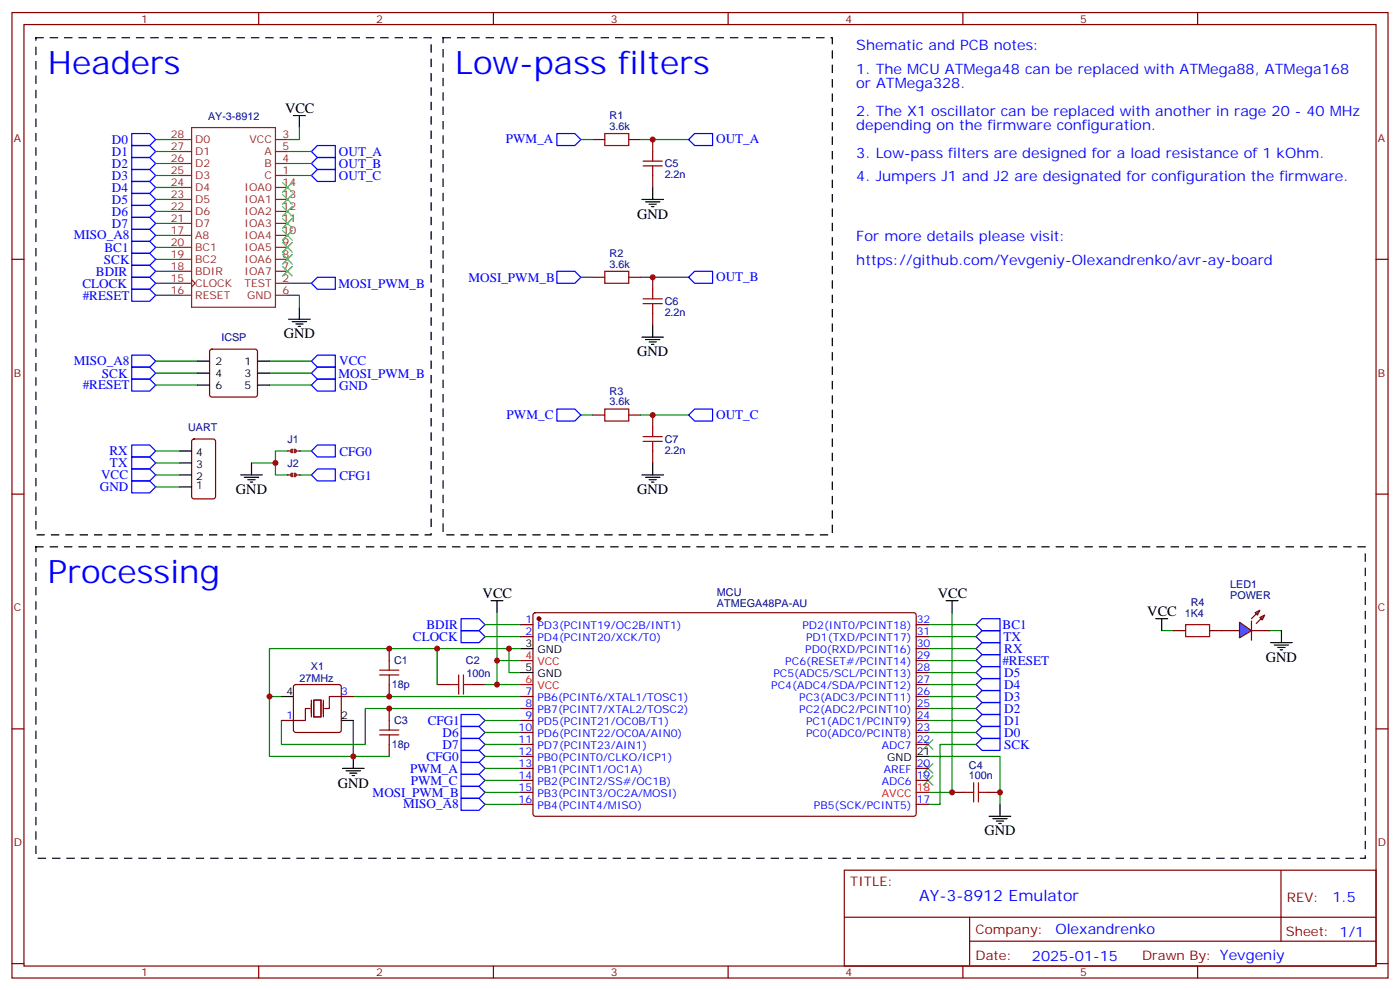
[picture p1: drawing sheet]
<svg xmlns="http://www.w3.org/2000/svg" width="412mm" height="292mm" viewBox="0 0 412 292" stroke-linecap="round" stroke-linejoin="round" font-family="sans-serif">
<g fill="none" stroke="#870000" stroke-width=".35">
<path d="M3.5 3.7h405.4v284.3h-405.4zM7.1 7.2h398.2v277.3h-398.2zM76.2 3.7v3.5M145.3 3.7v3.5M214.5 3.7v3.5M283.6 3.7v3.5M352.8 3.7v3.5M174.6 41.1h3.6M185.2 41.1h3.5M192.3 41.1v3.5M192.3 51.7v3.5M3.5 76.4h3.6"/>
<path d="M405.3 76.4h3.6M174.6 81.7h3.6M185.2 81.7h3.5M192.3 81.7v3.5M192.3 92.3v3.5M56.7 129.5l.4-.2h5.7l.6 .4 .1 16.5-.5 .7h-5.9l-.6-.4-.1-16.5zM174.6 122.2h3.6M185.2 122.2h3.5M192.3 122.2v3.6M192.3 132.8v3.5M3.5 145.5h3.6M405.3 145.5h3.6"/>
<path d="M114.7 191v3.6M3.5 214.7h3.6M114.7 201.6v3.5M114.7 208.7v3.5M114.7 219.3v3.5M128.8 201.6h3.5M139.3 201.6h3.6M405.3 214.7h3.6M280.5 233.4h3.5M291 233.4h3.6M248.7 256.3h156.6v28.2h-156.6zM377.3 256.3v20.9"/>
<path d="M248.7 270.1h156.5M285.6 277.2h119.6M285.6 270.1v14.2M3.5 283.8h3.6M76.2 284.5v3.5M145.3 284.5v3.5M214.5 284.5v3.5M283.6 284.5v3.5M352.8 284.5v3.5M405.3 283.8h3.6"/>
</g>
<g fill="none" stroke="#8c2424" stroke-width=".35">
<path d="M56.4 37.6h24.7v52.9h-24.7zM52.9 41.1h3.5M52.9 44.6h3.5M52.9 48.2h3.5M52.9 51.7h3.5M52.9 55.2h3.5M52.9 58.7h3.5M81.1 41.1h3.6M81.1 44.6h3.6M81.1 48.2h3.6M81.1 51.7h3.6M81.1 55.2h3.6"/>
<path d="M81.1 58.7h3.6M52.9 62.3h3.5M52.9 65.8h3.5M52.9 72.8h3.5M52.9 76.4h3.5M52.9 79.9h3.5M52.9 69.3h3.5M81.1 62.3h3.6M81.1 65.8h3.6M81.1 72.8h3.6M81.1 76.4h3.6M81.1 79.9h3.6"/>
<path d="M81.1 69.3h3.6M52.9 83.4h3.5M52.9 87h3.5M56.4 82.4l1.1 1-1.1 1.1M81.1 83.4h3.6M81.1 87h3.6M84.7 132.8h.7M87.5 132.8h.7"/>
</g>
<g fill="none" stroke="#00f" stroke-width=".35">
<path d="M38.8 39.3h5.3l1.8 1.8-1.8 1.8h-5.3zM164 39.3h5.3l1.8 1.8-1.8 1.8h-5.3zM38.8 57h5.3l1.8 1.7-1.8 1.8h-5.3zM38.8 53.4h5.3l1.8 1.8-1.8 1.8h-5.3zM38.8 49.9h5.3l1.8 1.8-1.8 1.7h-5.3zM38.8 46.4h5.3l1.8 1.8-1.8 1.7h-5.3zM38.8 42.9h5.3l1.8 1.7-1.8 1.8h-5.3zM91.7 44.6l1.8-1.7h5.3v3.5h-5.3zM91.7 48.2l1.8-1.8h5.3v3.5h-5.3zM91.7 51.7l1.8-1.8h5.3v3.5h-5.3zM202.8 41.1l1.8-1.8h5.3v3.6h-5.3zM38.8 78.1h5.3l1.8 1.8-1.8 1.8h-5.3z"/>
<path d="M38.8 71.1h5.3l1.8 1.7-1.8 1.8h-5.3zM38.8 64h5.3l1.8 1.8-1.8 1.8h-5.3zM38.8 60.5h5.3l1.8 1.8-1.8 1.7h-5.3zM38.8 67.6h5.3l1.8 1.7-1.8 1.8h-5.3zM164 79.9h5.3l1.8 1.8-1.8 1.7h-5.3zM38.8 85.2h5.3l1.8 1.8-1.8 1.7h-5.3zM38.8 81.7h5.3l1.8 1.7-1.8 1.8h-5.3zM202.8 81.7l1.8-1.8h5.3v3.5h-5.3zM38.8 111.7h5.3l1.8 1.7-1.8 1.8h-5.3zM38.8 108.1h5.3l1.8 1.8-1.8 1.8h-5.3zM38.8 104.6h5.3l1.8 1.8-1.8 1.7h-5.3zM91.7 109.9l1.8-1.8h5.3v3.6h-5.3z"/>
<path d="M91.7 106.4l1.8-1.8h5.3v3.5h-5.3zM91.7 113.4l1.8-1.7h5.3v3.5h-5.3zM38.8 138.1h5.3l1.8 1.8-1.8 1.7h-5.3zM38.8 134.6h5.3l1.8 1.7-1.8 1.8h-5.3zM38.8 131.1h5.3l1.8 1.7-1.8 1.8h-5.3zM164 120.5h5.3l1.8 1.7-1.8 1.8h-5.3zM202.8 122.2l1.8-1.7h5.3v3.5h-5.3zM38.8 141.6h5.3l1.8 1.8-1.8 1.8h-5.3zM135.8 182.2h5.3l1.8 1.8-1.8 1.7h-5.3zM135.8 185.7h5.3l1.8 1.8-1.8 1.8h-5.3zM287.5 198.1l1.8-1.8h5.3v3.5h-5.3zM287.5 194.6l1.8-1.8h5.3v3.5h-5.3z"/>
<path d="M287.5 187.5l1.8-1.8h5.3v3.6h-5.3zM287.5 184l1.8-1.8h5.3v3.5h-5.3zM287.5 191l1.8-1.7h5.3v3.5h-5.3zM135.8 217.5h5.3l1.8 1.8-1.8 1.7h-5.3zM135.8 214h5.3l1.8 1.7-1.8 1.8h-5.3zM135.8 210.4h5.3l1.8 1.8-1.8 1.8h-5.3zM287.5 215.7l1.8-1.7h5.3v3.5h-5.3zM287.5 212.2l1.8-1.8h5.3v3.6h-5.3zM287.5 208.7l1.8-1.8h5.3v3.5h-5.3zM287.5 205.1l1.8-1.7h5.3v3.5h-5.3zM287.5 201.6l1.8-1.8h5.3v3.6h-5.3zM287.5 219.3l1.8-1.8h5.3v3.5h-5.3z"/>
<path d="M135.8 228.1h5.3l1.8 1.7-1.8 1.8h-5.3zM135.8 224.5h5.3l1.8 1.8-1.8 1.8h-5.3zM135.8 231.6h5.3l1.8 1.8-1.8 1.7h-5.3zM135.8 235.1h5.3l1.8 1.8-1.8 1.8h-5.3zM135.8 221h5.3l1.8 1.8-1.8 1.7h-5.3z"/>
</g>
<g fill="none" stroke="#008700" stroke-width=".35">
<path d="M88.2 37.6v3.5h-3.5M45.9 41.1h7M45.9 44.6h7M45.9 48.2h7M45.9 51.7h7M45.9 58.7h7M45.9 55.2h7M84.7 44.6h7M84.7 48.2h7M84.7 51.7h7M171.1 41.1h3.5M188.7 41.1h14.1"/>
<path d="M45.9 79.9h7M45.9 72.8h7M45.9 65.8h7M45.9 62.3h7M45.9 69.3h7M45.9 87h7M45.9 83.4h7M84.7 87h3.5v3.5M171.1 81.7h3.5M188.7 81.7h14.1M45.9 106.4h12.3M45.9 109.9h12.3"/>
<path d="M45.9 113.4h12.3M79.4 106.4h12.3M79.4 109.9h12.3M79.4 113.4h12.3M45.9 136.3h7M45.9 132.8h7M45.9 139.9h7M171.1 122.2h3.5M188.7 122.2h14.1M45.9 143.4h7M128.8 191v10.6M142.9 187.5h10.6"/>
<path d="M142.9 184h10.6M146.4 180.4v21.2h7.1M146.4 194.6h7.1M149.9 191v7.1h3.6M153.5 191h-74.1v14.1M273.4 198.1h14.1M273.4 194.6h14.1M273.4 187.5h14.1M273.4 184h14.1M273.4 191h14.1M280.5 180.4v53h-7.1M82.9 205.1h-3.5v17.7h24.7v-10.6"/>
<path d="M104.1 205.1h49.4M142.9 201.6h3.5M142.9 212.2h10.6M142.9 215.7h10.6M142.9 219.3h10.6M153.5 208.7h-45.9v10.6h-24.7v-7.1M273.4 201.6h14.1M273.4 205.1h14.1M273.4 208.7h14.1M273.4 212.2h14.1M273.4 215.7h14.1M287.5 219.3h-10.6v17.6h-3.5"/>
<path d="M104.1 222.8h10.6M142.9 226.3h10.6M142.9 229.8h10.6M142.9 233.4h10.6M142.9 222.8h10.6M273.4 222.8h21.2v14.1"/>
</g>
<g fill="none" stroke="#000" stroke-width=".35">
<path d="M86.4 34h3.6M88.2 34v3.6M189.1 58.7h6.3M190.1 59.4h4.3M192.3 55.2v3.5M191.2 60.1h2.1M191.9 60.9h.7M85 94h6.4M86.1 94.7h4.2M87.1 95.4h2.2M87.8 96.1h.7M88.2 90.5v3.5"/>
<path d="M189.1 99.3h6.3M192.3 95.8v3.5M190.1 100h4.3M191.2 100.7h2.1M191.9 101.4h.7M52.9 139.9h3.5M52.9 136.3h3.5M52.9 132.8h3.5M189.1 139.9h6.3M192.3 136.3v3.6M52.9 143.4h3.5M190.1 140.6h4.3"/>
<path d="M191.2 141.3h2.1M191.9 142h.7M144.6 176.9h3.6M146.4 176.9v3.5M278.7 176.9h3.5M280.5 176.9v3.5M100.9 226.3h6.3M102 227h4.2M103 227.7h2.1M103.7 228.4h.7M104.1 222.8v3.5M294.6 236.9v3.5"/>
<path d="M291.4 240.4h6.3M292.5 241.1h4.2M293.5 241.8h2.1M294.2 242.5h.7"/>
</g>
<g fill="none" stroke="#3c3" stroke-width=".35">
<path d="M83.3 57.3l2.8 2.8M83.3 53.8l2.8 2.8M86.1 57.3l-2.8 2.8M86.1 53.8l-2.8 2.8M83.3 60.9l2.8 2.8M83.3 64.4l2.8 2.8M83.3 67.9l2.8 2.8M83.3 71.4l2.8 2.9M83.3 75l2.8 2.8M83.3 78.5l2.8 2.8M86.1 60.9l-2.8 2.8M86.1 64.4l-2.8 2.8"/>
<path d="M86.1 67.9l-2.8 2.8M86.1 71.4l-2.8 2.9M86.1 75l-2.8 2.8M86.1 78.5l-2.8 2.8M272 217.8l2.8 2.9M274.8 217.8l-2.8 2.9M272 224.9l2.8 2.8M272 228.4l2.8 2.8M274.8 224.9l-2.8 2.8M274.8 228.4l-2.8 2.8"/>
</g>
<g fill="none" stroke="#a10000" stroke-width=".35">
<path d="M178.2 39.3h7v3.6h-7zM189.4 47.4h5.7M189.4 48.9h5.7M192.3 44.6v2.8M192.3 48.9v2.8M178.2 79.9h7v3.5h-7zM189.4 88h5.7M189.4 89.4h5.7M192.3 85.2v2.8M192.3 89.4v2.9M178.2 120.5h7v3.5h-7zM189.4 128.6h5.7"/>
<path d="M189.4 130h5.7M192.3 125.8v2.8M192.3 130v2.8M111.8 198.8h5.7M111.8 197.4h5.7M114.7 194.6v2.8M114.7 198.8v2.8M135.1 198.8v5.6M136.5 198.8v5.6M111.8 215h5.7M111.8 216.4h5.7M114.7 212.2v2.8"/>
<path d="M114.7 216.4v2.9M132.3 201.6h2.8M136.5 201.6h2.8M284 233.4h2.8M286.8 230.5v5.7M288.2 233.4h2.8M288.2 230.5v5.7"/>
</g>
<path d="M10.6 11.1h116.4v146.4h-116.4zM130.5 11.1h114.7v146.4h-114.7zM10.6 161h391.6v91.8h-391.6z" fill="none" stroke="#000" stroke-width=".35" stroke-dasharray="2.1 2.1"/>
<path d="M86.1 132.5l-.4 .3 .4 .4M86.8 132.5l.3 .3-.3 .4" fill="none" stroke="#8c2424" stroke-width=".71"/>
<g fill="#8c2424">
<circle cx="88.2" cy="132.8" r=".18"/>
<circle cx="84.7" cy="132.8" r=".18"/>
</g>
<path d="M86.1 139.5l-.4 .4 .4 .3M86.8 139.5l.3 .4-.3 .3" fill="none" stroke="#8c2424" stroke-width=".71"/>
<path d="M84.7 139.9h.7M87.5 139.9h.7" fill="none" stroke="#8c2424" stroke-width=".35"/>
<g fill="#8c2424">
<circle cx="88.2" cy="139.9" r=".18"/>
<circle cx="84.7" cy="139.9" r=".18"/>
</g>
<path d="M38.8 74.6h5.3l1.8 1.8-1.8 1.7h-5.3zM93.5 81.7h5.3v3.5h-5.3l-1.8-1.8zM91.7 139.9l1.8-1.8h5.3v3.5h-5.3zM91.7 132.8l1.8-1.7h5.3v3.5h-5.3z" fill="none" stroke="#00f" stroke-width=".35"/>
<path d="M45.9 76.4h7M84.7 83.4h7M74.1 136.3h7M84.7 132.8h-3.6v7.1h3.6M88.2 132.8h3.5M88.2 139.9h3.5M342.2 185.7h3.5M373.9 185.7h3.6M142.9 236.9h10.6" fill="none" stroke="#008700" stroke-width=".35"/>
<path d="M58.2 106.4h3.5M58.2 109.9h3.5M58.2 113.4h3.5M75.8 106.4h3.6M75.8 109.9h3.6M75.8 113.4h3.6M70.9 139.9h6.4M74.1 136.3v3.6M72 140.6h4.2M73 141.3h2.1M73.7 142h.7" fill="none" stroke="#000" stroke-width=".35"/>
<path d="M62 103l.4-.2h12.7l.5 .2 .2 .5v12.7l-.2 .5-.5 .2h-12.7l-.5-.2-.2-.5v-12.7zM345.7 185.7h3.5M356.3 185.7h3.5" fill="none" stroke="#870000" stroke-width=".35"/>
<path d="M349.2 184h7.1v3.5h-7.1z" fill="none" stroke="#a10000" stroke-width=".35"/>
<path d="M365.1 183.3l3.6 2.4-3.6 2.2z" fill="#09f" stroke="#870000" stroke-width=".35"/>
<path d="M368.7 182.9v5.7z" fill="#f00" stroke="#870000" stroke-width=".35"/>
<g fill="#870000" stroke="#870000" stroke-width=".35">
<path d="M368.7 182.2l1.4-1.4z"/>
<path d="M370.1 183.6l1.4-1.4z"/>
</g>
<g fill="#09f" stroke="#870000" stroke-width=".35">
<path d="M369.7 180.4l1.4-.7-.7 1.5z"/>
<path d="M371.1 181.9l1.4-.7-.7 1.4z"/>
</g>
<path d="M359.8 185.7h5.3M368.7 185.7h5.2" fill="none" stroke="#870000" stroke-width=".35"/>
<path d="M340.4 182.2h3.6M342.2 182.2v3.5M374.3 189.3h6.3M375.4 190h4.2M376.4 190.7h2.1M377.1 191.4h.7M377.5 185.7v3.6" fill="none" stroke="#000" stroke-width=".35"/>
<g fill="#c00">
<circle cx="114.7" cy="208.7" r=".88"/>
<circle cx="294.6" cy="233.4" r=".88"/>
<circle cx="192.3" cy="41.1" r=".88"/>
<circle cx="192.3" cy="81.7" r=".88"/>
<circle cx="114.7" cy="205.1" r=".88"/>
<circle cx="79.4" cy="205.1" r=".88"/>
<circle cx="114.7" cy="191" r=".88"/>
<circle cx="128.8" cy="191" r=".88"/>
<circle cx="146.4" cy="201.6" r=".88"/>
<circle cx="146.4" cy="194.6" r=".88"/>
<circle cx="149.9" cy="191" r=".88"/>
<circle cx="104.1" cy="222.8" r=".88"/>
<circle cx="192.3" cy="122.2" r=".88"/>
<circle cx="280.5" cy="233.4" r=".88"/>
<circle cx="81.1" cy="136.3" r=".88"/>
</g>
<g fill="none" stroke="#870000" stroke-width=".35">
<path d="M153.5 184h3.5M153.5 187.5h3.5M157.2 180.7l.5-.3 111.7 .1 .5 .7-.1 58.8-.6 .4h-111.8l-.4-.7v-58.5zM269.9 184h3.5M269.9 187.5h3.5M269.9 198.1h3.5M269.9 194.6h3.5M269.9 191h3.5M82.9 212.2h3.5M86.7 201.8l.4-.2h12.7l.5 .2 .2 .5v12.7l-.2 .5-.5 .2h-12.7l-.5-.2-.2-.5v-12.7zM100.5 205.1h3.6M153.5 205.1h3.5"/>
<path d="M153.5 208.7h3.5M153.5 212.2h3.5M153.5 215.7h3.5M153.5 219.3h3.5M269.9 205.1h3.5M269.9 208.7h3.5M269.9 212.2h3.5M269.9 215.7h3.5M269.9 219.3h3.5M269.9 201.6h3.5M153.5 222.8h3.5M153.5 226.3h3.5"/>
<path d="M153.5 229.8h3.5M153.5 233.4h3.5M153.5 236.9h3.5M269.9 226.3h3.5M269.9 229.8h3.5M269.9 236.9h3.5"/>
</g>
<circle cx="158.7" cy="182.2" r=".53" fill="#870000" stroke="#870000" stroke-width=".35"/>
<path d="M153.5 191h3.5M153.5 198.1h3.5M82.9 205.1h3.5M100.5 212.2h3.6M269.9 222.8h3.5" fill="none" stroke="#000" stroke-width=".35"/>
<path d="M153.5 194.6h3.5M153.5 201.6h3.5M269.9 233.4h3.5" fill="none" stroke="#f00" stroke-width=".35"/>
<path d="M91.4 208.7h-1.4v3.5h-3.6M91.7 206.2v4.9M92.4 206.2h2.1v4.9h-2.1zM95.2 206.2v4.9M100.5 205.1h-3.5v3.6h-1.4" fill="none" stroke="#870012" stroke-width=".35"/>
<g font-size="9.5" fill="#00f">
<text x="14.1" y="21.7">Headers</text>
<text x="134.1" y="21.7">Low-pass filters</text>
<text x="14.1" y="171.6">Processing</text>
</g>
<text font-size="4.6" fill="#00f" x="270.8" y="265.3">AY-3-8912 Emulator</text>
<g font-size="4.2" fill="#00f">
<text x="252.2" y="14.6">Shematic and PCB notes:</text>
<text x="252.2" y="21.7">1. The MCU ATMega48 can be replaced with ATMega88, ATMega168</text>
<text x="252.2" y="25.9">or ATMega328.</text>
<text x="252.2" y="34">2. The X1 oscillator can be replaced with another in rage 20 - 40 MHz</text>
<text x="252.2" y="38.3">depending on the firmware configuration.</text>
<text x="252.2" y="46.4">3. Low-pass filters are designed for a load resistance of 1 kOhm.</text>
<text x="252.2" y="53.4">4. Jumpers J1 and J2 are designated for configuration the firmware.</text>
<text x="252.2" y="71.1">For more details please visit:</text>
<text x="252.2" y="78.1">https://github.com/Yevgeniy-Olexandrenko/avr-ay-board</text>
<text x="392.5" y="265.6">1.5</text>
<text x="310.9" y="275.1">Olexandrenko</text>
<text x="304" y="282.9">2025-01-15</text>
</g>
<g font-size="4.2">
<text x="84" y="33.3">VCC</text>
<text x="187.7" y="64.4">GND</text>
<text x="83.6" y="99.7">GND</text>
<text x="187.7" y="105">GND</text>
<text x="69.5" y="145.5">GND</text>
<text x="187.7" y="145.5">GND</text>
<text x="142.2" y="176.2">VCC</text>
<text x="276.2" y="176.2">VCC</text>
<text x="338" y="181.5">VCC</text>
<text x="372.9" y="194.9">GND</text>
<text x="99.5" y="232">GND</text>
<text x="290" y="246.1">GND</text>
</g>
<g font-size="3.9" fill="#00f">
<text x="33" y="45.9">D1</text>
<text x="33" y="42.4">D0</text>
<text x="99.9" y="45.9">OUT_A</text>
<text x="149" y="42.2">PWM_A</text>
<text x="211" y="42.2">OUT_A</text>
<text x="33" y="52.9">D3</text>
<text x="33" y="49.4">D2</text>
<text x="99.9" y="49.4">OUT_B</text>
<text x="99.9" y="52.9">OUT_C</text>
<text x="33" y="60">D5</text>
<text x="33" y="56.5">D4</text>
<text x="33" y="63.5">D6</text>
<text x="21.8" y="70.5">MISO_A8</text>
<text x="33" y="67.1">D7</text>
<text x="30.6" y="77.6">SCK</text>
<text x="30.8" y="74.1">BC1</text>
<text x="28.3" y="81.1">BDIR</text>
<text x="138" y="82.9">MOSI_PWM_B</text>
<text x="211" y="82.7">OUT_B</text>
<text x="24.3" y="84.7">CLOCK</text>
<text x="24.4" y="88.2">#RESET</text>
<text x="99.7" y="84.8">MOSI_PWM_B</text>
<text x="21.8" y="107.6">MISO_A8</text>
<text x="99.9" y="107.5">VCC</text>
<text x="30" y="111.3">SCK</text>
<text x="99.7" y="111.2">MOSI_PWM_B</text>
<text x="24.4" y="114.7">#RESET</text>
<text x="99.9" y="114.9">GND</text>
<text x="149.2" y="123.3">PWM_C</text>
<text x="211" y="123.3">OUT_C</text>
<text x="32.2" y="134.1">RX</text>
<text x="32.4" y="137.6">TX</text>
<text x="100" y="134.2">CFG0</text>
<text x="29.8" y="141.1">VCC</text>
<text x="100" y="141.2">CFG1</text>
<text x="29.4" y="144.7">GND</text>
<text x="125.6" y="185.2">BDIR</text>
<text x="295.4" y="185.2">BC1</text>
<text x="121.6" y="188.8">CLOCK</text>
<text x="295.6" y="188.8">TX</text>
<text x="295.3" y="195.8">#RESET</text>
<text x="295.8" y="192.3">RX</text>
<text x="295.8" y="202.9">D4</text>
<text x="295.8" y="199.3">D5</text>
<text x="295.8" y="209.9">D2</text>
<text x="295.8" y="206.4">D3</text>
<text x="126" y="213.5">CFG1</text>
<text x="295.8" y="213.4">D1</text>
<text x="130.3" y="220.5">D7</text>
<text x="130.3" y="217">D6</text>
<text x="295.8" y="220.5">SCK</text>
<text x="295.8" y="217">D0</text>
<text x="120.9" y="227.6">PWM_A</text>
<text x="125.6" y="224.1">CFG0</text>
<text x="121" y="231.1">PWM_C</text>
<text x="109.8" y="234.6">MOSI_PWM_B</text>
<text x="118.8" y="238.1">MISO_A8</text>
</g>
<g font-size="3.9" fill="#800">
<text x="250.5" y="260.9">TITLE:</text>
<text x="379.1" y="265.6">REV:</text>
<text x="287.4" y="275.1">Company:</text>
<text x="378.7" y="275.7">Sheet: 1/1</text>
<text x="287.4" y="282.8">Date:</text>
<text x="336.4" y="282.8">Drawn By: Yevgeniy</text>
</g>
<g font-size="3.2" fill="#800">
<text x="41.6" y="6.7">1</text>
<text x="110.8" y="6.7">2</text>
<text x="179.9" y="6.7">3</text>
<text x="249.1" y="6.7">4</text>
<text x="318.2" y="6.7">5</text>
<text x="4.1" y="41.8">A</text>
<text x="405.9" y="41.8">A</text>
<text x="4.1" y="110.9">B</text>
<text x="405.9" y="110.9">B</text>
<text x="4.1" y="180.1">C</text>
<text x="405.9" y="180.1">C</text>
<text x="4.1" y="249.2">D</text>
<text x="405.9" y="249.2">D</text>
<text x="41.6" y="287.5">1</text>
<text x="110.8" y="287.5">2</text>
<text x="179.9" y="287.5">3</text>
<text x="249.1" y="287.5">4</text>
<text x="318.2" y="287.5">5</text>
</g>
<g font-size="3.2" fill="#000080">
<text x="61.3" y="35.3">AY-3-8912</text>
<text x="179.6" y="35.1">R1</text>
<text x="179.6" y="38.3">3.6k</text>
<text x="195.8" y="52.5">2.2n</text>
<text x="195.8" y="49.3">C5</text>
<text x="179.6" y="75.7">R2</text>
<text x="179.6" y="78.8">3.6k</text>
<text x="195.8" y="89.9">C6</text>
<text x="195.8" y="93">2.2n</text>
<text x="65.2" y="100.6">ICSP</text>
<text x="179.6" y="119.4">3.6k</text>
<text x="179.6" y="116.2">R3</text>
<text x="55.4" y="127">UART</text>
<text x="84.7" y="130.4">J1</text>
<text x="195.8" y="130.5">C7</text>
<text x="84.7" y="137.5">J2</text>
<text x="195.8" y="133.6">2.2n</text>
<text x="362.4" y="173">LED1</text>
<text x="211.2" y="178.8">ATMEGA48PA-AU</text>
<text x="211.2" y="175.4">MCU</text>
<text x="350.8" y="178.4">R4</text>
<text x="362.4" y="176.3">POWER</text>
<text x="349" y="181.6">1K4</text>
<text x="91.6" y="197.5">X1</text>
<text x="116.1" y="195.7">C1</text>
<text x="137.2" y="195.7">C2</text>
<text x="88.2" y="201">27MHz</text>
<text x="115.4" y="202.7">18p</text>
<text x="137.4" y="199.3">100n</text>
<text x="116.1" y="213.3">C3</text>
<text x="115.4" y="220.4">18p</text>
<text x="285.4" y="226.4">C4</text>
<text x="285.4" y="229.5">100n</text>
</g>
<g font-size="3.2" fill="#8d2323">
<text x="50.3" y="40.7">28</text>
<text x="83.3" y="40.7">3</text>
<text x="50.3" y="44.3">27</text>
<text x="50.3" y="47.8">26</text>
<text x="57.5" y="42.2">D0</text>
<text x="57.5" y="45.7">D1</text>
<text x="73.5" y="42.2">VCC</text>
<text x="77.9" y="45.7">A</text>
<text x="83.3" y="44.3">5</text>
<text x="83.3" y="47.8">4</text>
<text x="50.3" y="51.3">25</text>
<text x="57.5" y="49.2">D2</text>
<text x="57.5" y="52.7">D3</text>
<text x="77.9" y="52.7">C</text>
<text x="77.9" y="49.2">B</text>
<text x="83.3" y="51.3">1</text>
<text x="50.3" y="54.9">24</text>
<text x="50.3" y="58.4">23</text>
<text x="57.5" y="56.3">D4</text>
<text x="57.5" y="59.8">D5</text>
<text x="72.1" y="56.3">IOA0</text>
<text x="72.1" y="59.8">IOA1</text>
<text x="83.3" y="54.9">14</text>
<text x="83.3" y="58.4">13</text>
<text x="50.3" y="61.9">22</text>
<text x="50.3" y="65.4">21</text>
<text x="57.5" y="63.3">D6</text>
<text x="72.1" y="63.3">IOA2</text>
<text x="83.3" y="61.9">12</text>
<text x="83.3" y="65.4">11</text>
<text x="50.3" y="69">17</text>
<text x="57.5" y="66.9">D7</text>
<text x="57.5" y="70.4">A8</text>
<text x="72.1" y="66.9">IOA3</text>
<text x="72.1" y="70.4">IOA4</text>
<text x="83.3" y="69">10</text>
<text x="50.3" y="72.5">20</text>
<text x="50.3" y="76">19</text>
<text x="57.5" y="73.9">BC1</text>
<text x="57.5" y="77.4">BC2</text>
<text x="72.1" y="73.9">IOA5</text>
<text x="72.1" y="77.4">IOA6</text>
<text x="83.3" y="72.5">9</text>
<text x="83.3" y="76">8</text>
<text x="50.3" y="79.6">18</text>
<text x="50.3" y="83.1">15</text>
<text x="57.5" y="81">BDIR</text>
<text x="72.1" y="81">IOA7</text>
<text x="83.3" y="79.6">7</text>
<text x="83.3" y="83.1">2</text>
<text x="50.3" y="86.6">16</text>
<text x="57.5" y="84.5">CLOCK</text>
<text x="57.5" y="88">RESET</text>
<text x="72" y="84.5">TEST</text>
<text x="72.8" y="88">GND</text>
<text x="83.3" y="86.6">6</text>
</g>
<g font-size="3.2">
<text x="63.5" y="107.4">2</text>
<text x="72.1" y="107.4">1</text>
<text x="63.5" y="110.9">4</text>
<text x="72.1" y="110.9">3</text>
<text x="63.5" y="114.5">6</text>
<text x="72.1" y="114.5">5</text>
<text x="57.7" y="137.8">3</text>
<text x="57.7" y="134.2">4</text>
<text x="57.7" y="141.3">2</text>
<text x="57.7" y="144.1">1</text>
<text x="154.8" y="190.7">3</text>
<text x="154.8" y="197.7">5</text>
<text x="158.3" y="192.4">GND</text>
<text x="158.3" y="199.5">GND</text>
<text x="84.4" y="204.8">4</text>
<text x="100.5" y="211.8">2</text>
<text x="261.3" y="224.2">GND</text>
<text x="270.1" y="222.4">21</text>
</g>
<g font-size="3.2" fill="#00f">
<text x="154.8" y="183.6">1</text>
<text x="158.3" y="185.4">PD3(PCINT19/OC2B/INT1)</text>
<text x="236.4" y="185.4">PD2(INT0/PCINT18)</text>
<text x="270.1" y="183.6">32</text>
<text x="154.8" y="187.1">2</text>
<text x="158.3" y="188.9">PD4(PCINT20/XCK/T0)</text>
<text x="237.5" y="188.9">PD1(TXD/PCINT17)</text>
<text x="270.1" y="190.7">30</text>
<text x="270.1" y="187.1">31</text>
<text x="231.3" y="196">PC6(RESET#/PCINT14)</text>
<text x="237.2" y="192.4">PD0(RXD/PCINT16)</text>
<text x="270.1" y="197.7">28</text>
<text x="270.1" y="194.2">29</text>
<text x="227.2" y="203">PC4(ADC4/SDA/PCINT12)</text>
<text x="227.8" y="199.5">PC5(ADC5/SCL/PCINT13)</text>
<text x="270.1" y="201.3">27</text>
<text x="100.5" y="204.8">3</text>
<text x="154.8" y="204.8">7</text>
<text x="154.8" y="208.3">8</text>
<text x="158.3" y="206.6">PB6(PCINT6/XTAL1/TOSC1)</text>
<text x="235.4" y="206.6">PC3(ADC3/PCINT11)</text>
<text x="270.1" y="208.3">25</text>
<text x="270.1" y="204.8">26</text>
<text x="84.4" y="211.8">1</text>
<text x="152.8" y="215.4">10</text>
<text x="154.8" y="211.8">9</text>
<text x="158.3" y="210.1">PB7(PCINT7/XTAL2/TOSC2)</text>
<text x="158.3" y="213.6">PD5(PCINT21/OC0B/T1)</text>
<text x="235.4" y="210.1">PC2(ADC2/PCINT10)</text>
<text x="237.4" y="213.6">PC1(ADC1/PCINT9)</text>
<text x="270.1" y="215.4">23</text>
<text x="270.1" y="211.8">24</text>
<text x="152.8" y="218.9">11</text>
<text x="158.3" y="217.1">PD6(PCINT22/OC0A/AIN0)</text>
<text x="158.3" y="220.7">PD7(PCINT23/AIN1)</text>
<text x="237.4" y="217.1">PC0(ADC0/PCINT8)</text>
<text x="259.7" y="220.7">ADC7</text>
<text x="270.1" y="218.9">22</text>
<text x="152.8" y="222.4">12</text>
<text x="152.8" y="226">13</text>
<text x="158.3" y="224.2">PB0(PCINT0/CLKO/ICP1)</text>
<text x="158.3" y="227.7">PB1(PCINT1/OC1A)</text>
<text x="260.4" y="227.7">AREF</text>
<text x="270.1" y="226">20</text>
<text x="152.8" y="229.5">14</text>
<text x="152.8" y="233">15</text>
<text x="158.3" y="231.2">PB2(PCINT2/SS#/OC1B)</text>
<text x="259.7" y="231.2">ADC6</text>
<text x="270.1" y="229.5">19</text>
<text x="152.8" y="236.5">16</text>
<text x="158.3" y="234.8">PB3(PCINT3/OC2A/MOSI)</text>
<text x="158.3" y="238.3">PB4(PCINT4/MISO)</text>
<text x="239.7" y="238.3">PB5(SCK/PCINT5)</text>
<text x="270.1" y="236.5">17</text>
</g>
<g font-size="3.2" fill="#f00">
<text x="154.8" y="194.2">4</text>
<text x="158.3" y="196">VCC</text>
<text x="154.8" y="201.3">6</text>
<text x="158.3" y="203">VCC</text>
<text x="270.1" y="233">18</text>
<text x="259.8" y="234.8">AVCC</text>
</g>
</svg>
